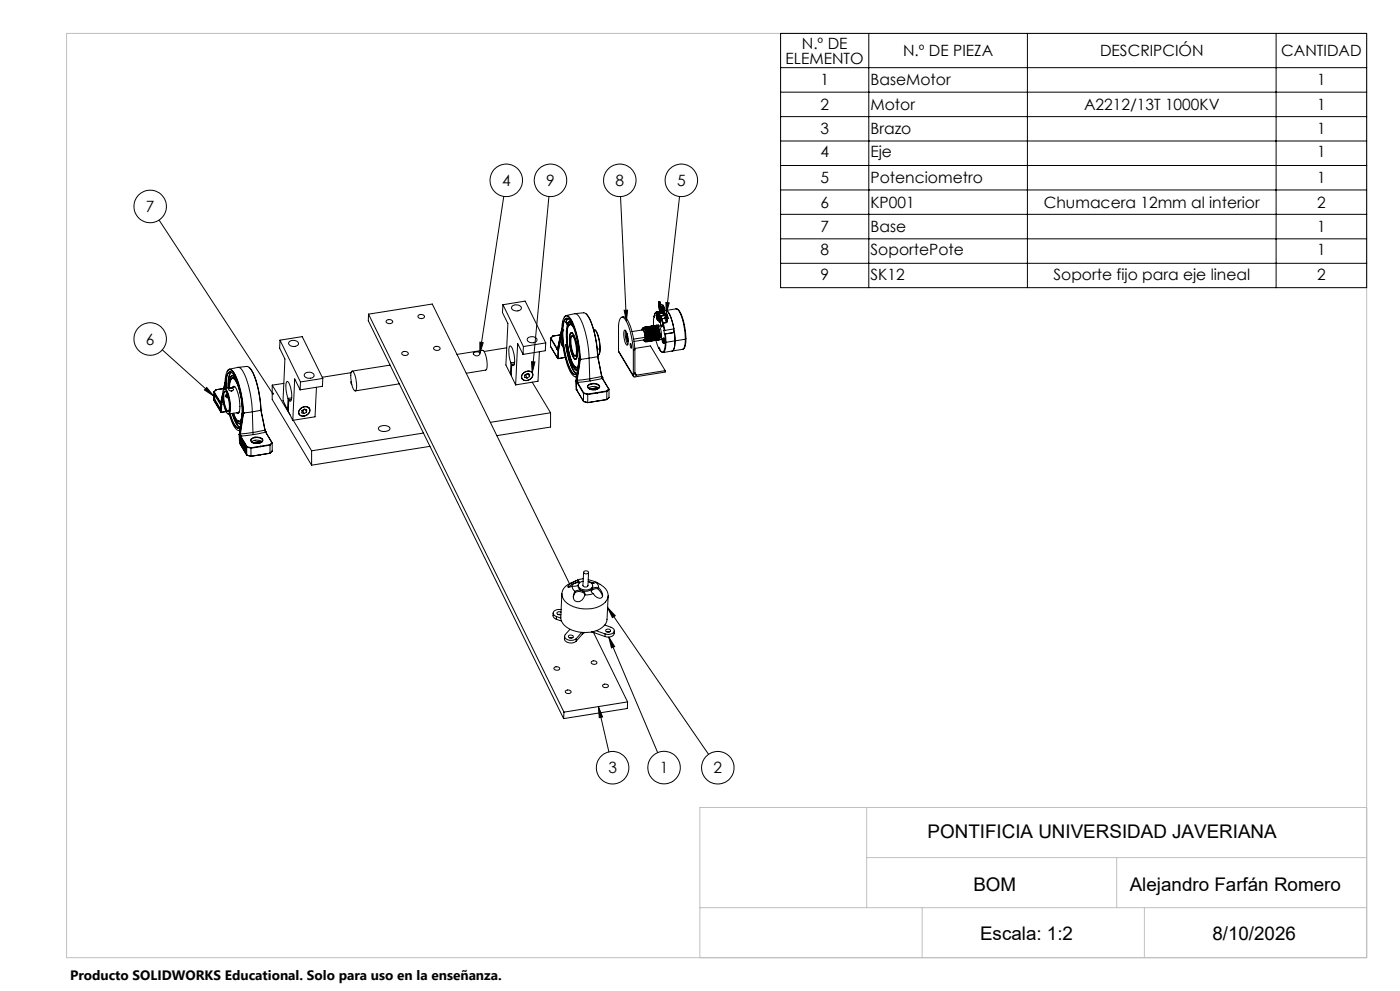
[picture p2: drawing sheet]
<svg xmlns="http://www.w3.org/2000/svg" width="420mm" height="297mm" viewBox="0 0 420 297" stroke-linecap="round" stroke-linejoin="round" font-family="sans-serif">
<path d="M20 10h390v277h-390zM260 257h150M260 242v30M335 257v15M410 242h-200v45M210 272h200M276.6 272v15M343.3 272v15" fill="none" stroke="#c0c0c0" stroke-width=".3"/>
<g fill="none" stroke="#000" stroke-width=".3">
<path d="M234.2 10h175.8v76.2h-175.8zM260.6 10v76.2M308.2 10v76.2M382.8 10v76.2M234.2 20.3h175.8M234.2 27.6h175.8M234.2 35h175.8M151.1 58.9l-7.1 47M164.7 58.9l-5 52.8M186.2 58.9l1.7 37.4M203.9 58.9l-4 35.1M234.2 42.3h175.8"/>
<path d="M234.2 49.6h175.8M234.2 56.9h175.8M47.7 66l34.1 52M234.2 64.2h175.8M234.2 71.6h175.8M234.2 78.9h175.8M110.6 94.2l-.1 1.9 58.6 119.3M110.6 94.2l58.6 119.2M110.6 94.2l19.1-3.1 41.2 83.8M115.9 96.1l1-.3 .9 .4a1.02 1.02 0 0 1-1 .8 1.02 1.02 0 0 1-1-.7zM125.5 94.5a.97 .97 0 0 1 1.1-.3 .97 .97 0 0 1 .6 1l-.9 .3a.81 .81 0 0 1-.9-.7zM150.9 91.3l6.1 12.6"/>
<path d="M150.9 91.3l6.7-1.1 6.1 12.6M150.9 91.3l-.2 2.4 1.7 3.3-.6 12.4 1.3 2.7M153.7 91.8a1.9 1.9 0 0 1 2.7 .4 1.63 1.63 0 0 1-1.4 1 1.63 1.63 0 0 1-1.5-.8zM168.5 98.5l-1.2 5.9M168.5 98.5v.1M168.5 98.6a5.2 5.2 0 0 1 1.2-3.9 1.71 1.71 0 0 1 1.7 1.4 29 29 0 0 1 2.6 11.6M168.5 98.6h.1M168.5 98.6l-1.2 5.8M168.5 98.6l.2 .3M168.7 98.9l.2-1.8a1.63 1.63 0 0 1 1.3-1.7 9.3 9.3 0 0 1 2.8 5.8l.8 6.1M168.7 98.9h.1M168.7 98.9l.1 .1"/>
<path d="M168.7 99h.1M168.7 99l-1.3 6M168.7 98.9v.1M168.8 99h.1M168.8 99a27 27 0 0 0 2.7 12.4 1.13 1.13 0 0 0 1.4 .7l.2-.2-.2 .2a.87 .87 0 0 1-1.3-.4 22.7 22.7 0 0 1-2.9-11.1M168.8 99l-.1 1.6M168.8 99l-.2 1.5M168.8 99l-1.3 6.1M169.3 95l.4-.4a1.71 1.71 0 0 1 1.8 1.4 28.9 28.9 0 0 1 2.6 11.7M169.7 96.6l.1 .1M169.8 96.7h.1M169.8 96.7l.3 .5"/>
<path d="M170.1 97.2l.2 .1M170.3 95.4l-.6 1.2M170.5 96.9l.7-.5h-.6l-.5 .8M170.5 95.5l-.7 1.2M170.6 95.6l-.3-.2a1.04 1.04 0 0 0-1.1 1.1l-.4 2.5M171.2 99.7l.2-.1a6.1 6.1 0 0 1 1.7 4.5v2.9l-.5 .8a6.7 6.7 0 0 1-1.7-5.4v-2zM171.4 96.7l-.3-.1a1.02 1.02 0 0 0-1 1.1 21 21 0 0 0 2.3 12.7l.3 .3 .6 .1M171.5 97.3l-.4-.1-.5 .4M171.7 99.8l-.5 .2M171.9 97.6l-.7-.6h-.3a3.8 3.8 0 0 0-.9 3.4 18.7 18.7 0 0 0 2.5 9.7l.3 .2 .6-.1M172.1 98.2l-.5-.7-.6-.2a3.4 3.4 0 0 0-.9 3.2 17.4 17.4 0 0 0 2.4 9.4l.6 .2 .3-.2M172.4 94l2.7-.2a1.86 1.86 0 0 1 1.5 1.4 28.3 28.3 0 0 1 2.7 11.7"/>
<path d="M172.4 94a1.39 1.39 0 0 1 1.3 .9 27.5 27.5 0 0 1 3 12.4M172.4 94l-2.6 .6M175.8 94a13.6 13.6 0 0 1 2.9 7.5l.7 5.3M178.1 98.8h.1a5.4 5.4 0 0 1 1.7 4.1v2.8l-.3 .7-.4 .1M178.5 98.9a8.9 8.9 0 0 1 1.2 7.4M186.6 95h.5a2.37 2.37 0 0 1 1.7 2l1 3 .7 4.8M187.3 93h1l-.4 3.3zM187.4 99l.1-.1a5.6 5.6 0 0 1 .7 4.5 3.6 3.6 0 0 1-1.1-3.4zM187.7 99.1a6.2 6.2 0 0 0 .6 4.1M189.6 99.4l3.2-.5 .6 1.2 .1 1M192.5 98.9l.2-.4 .5 .6 .4 2.2M192.7 98.6l.3-.4 .3 .2 .5 1.2 .2 1.5"/>
<path d="M193.1 98.2l.2-.1a4.4 4.4 0 0 1 1 3.2M193.1 98.3a3.3 3.3 0 0 1 1.1 2.9M193.2 98.1h.1a3.8 3.8 0 0 1 1.1 3.2M193.3 98.4l.6 1.4 .2 1.5M193.4 98.2l.3-.2a4.6 4.6 0 0 1 1 3.3M193.5 98.3a3.1 3.1 0 0 1 1 2.9M193.6 99.7l.3 1.6M193.6 99.7l.1 .8M193.6 98a3.8 3.8 0 0 1 1.2 3.3M193.6 98.4l.6 1.3 .3 1.5M193.6 98.3v.1M193.8 98.1l.3-.1 .5 .8 .5 2.4"/>
<path d="M193.9 98.2a3.3 3.3 0 0 1 1 2.9M194 98.2l.6 1.5 .2 1.4M194 98a3.4 3.4 0 0 1 1.1 3.2M194 97.9v.1M194.1 98.1l.3-.2 .5 .8 .5 2.5M194.2 98.2a3.4 3.4 0 0 1 1.1 2.9M194.3 97.9h.1M194.3 98.2l.6 1.4 .3 1.5M194.3 97.9a3.6 3.6 0 0 1 1.2 3.3M194.5 98l.3-.1a4.2 4.2 0 0 1 1 3.2M194.6 98.1a3.3 3.3 0 0 1 1 2.9M194.7 97.8h.1"/>
<path d="M194.7 98.1l.6 1.5 .2 1.4M194.7 97.9a3.6 3.6 0 0 1 1.1 3.2M194.8 98l.3-.2a4.4 4.4 0 0 1 1 3.3M194.9 98a3.3 3.3 0 0 1 1.1 3M195 97.8h.1a3.7 3.7 0 0 1 1.1 3.2M195.1 98.1l.6 1.4 .2 1.5M195.2 97.9l.3-.1a4.2 4.2 0 0 1 1 3.2M195.3 98a3.1 3.1 0 0 1 1 2.9M195.4 97.7v.1a3.8 3.8 0 0 1 1.2 3.2M195.4 98l.6 1.4 .3 1.5M195.6 97.9l.2-.2a4.4 4.4 0 0 1 1 3.2M195.7 97.9a3.3 3.3 0 0 1 1 3"/>
<path d="M195.8 98l.6 1.4 .2 1.5M195.8 97.7l.4 .2 .2 .6 .5 2.4M195.8 97.6l-.1 .1M195.9 97.8l.3-.2 .5 .9 .5 2.4M196 97.9a3.1 3.1 0 0 1 1 2.9M196.1 97.6h.1M196.1 97.9l.6 1.4 .3 1.5M196.1 97.6a3.8 3.8 0 0 1 1.2 3.3M196.2 94.8l-.1 2.8M196.3 97.8l.3-.2 .5 .8 .5 2.4M196.4 94.2l.1 .3M196.4 97.8a3.6 3.6 0 0 1 1 2.9"/>
<path d="M196.5 97.5v.1a3.6 3.6 0 0 1 1.1 3.2M196.5 94.6l-.3 .2M196.5 94.5l-.2 .6-.1-.3M196.5 97.8l.6 1.4 .2 1.5M196.6 97.7l.3-.2 .5 .9 .5 2.4M196.7 97.8l.4 .2 .5 1.2 .2 1.5M196.8 93.6l-.4 .6M196.8 97.8l.6 1.4 .3 1.5M196.8 93.7l.5 .1M196.8 93.7l.5 2.4 .2-.7-.2-1.6M196.8 97.5a3.4 3.4 0 0 1 1.2 3.2M196.8 93.7l-.4 .5"/>
<path d="M196.8 97.5h.1M197 97.7a1.42 1.42 0 0 1 .8 1.5l.2 2M197.3 93.8l.3 .3M197.3 93.6v.2M197.4 93.6l-.4-.1-.2 .2M197.4 93.6l.3 .3M197.4 93.6l-.1 .2M197.6 94.1l.4 .8M197.6 94.1v1.6l.3 1 .1-1.8M197.6 91.1h.1M197.6 91.1l.3 2.2M197.7 90.4l-.1 .7"/>
<path d="M197.7 90.4l.3 .8M197.7 91.2l.1-.2 .1 .4M197.7 91.2v.1M197.7 90.4h.1M197.7 90.4l.2 .1 .2 .7M197.7 91.2h.1M197.7 91.3h.1M197.7 94l-.1 .1M197.7 91.3v.2M197.7 93.9l.5 .8M197.7 93.9l-.1 .2M197.7 91.5l.2 .4"/>
<path d="M197.7 91.5h.1M197.7 91.3l.1 .2M197.8 91l-.1 .2M197.8 91.5l.1 .4M197.8 90.4l.4 .8M197.8 91v.3M197.8 91.3h.1M197.8 91.3l.1 .2M197.9 91.5v.3M197.9 91.5h.1M197.9 91.5h-.1M197.9 91.4h.1"/>
<path d="M197.9 91.9h.1M197.9 91.4v.1M197.9 91.5v.4M198 91.2h.1M198 91.2l.3 2.2M198 94.9l.4 .7M198.1 91.2h.1M198.1 91.2l.3 2.2-1 .2M198.2 94.8l-.2 .1M198.2 94.7l.3 .8M198.2 94.7l-.2 .2M198.3 93.4l-1.3 .1"/>
<path d="M198.3 93.4l-.9 .2M198.4 95.6l.4 1.3M198.4 95.6l-.2 1.4 .3 1 .3-1.1M198.4 95.6h.1M198.5 95.5l.5 1.3M198.5 95.5l-.1 .1M198.6 93.8l.5 .8M198.6 91.9l.2-.4 .3 1.1M198.6 91.9h.1M198.6 91.9v1.9M198.6 93.2l-.2 .1M198.6 93.8l-.9 .1"/>
<path d="M198.8 92.4l.1 .6M198.8 92.4l.1 .5M198.8 92.2h.1M198.8 92.4h.1M198.8 92.2v.2M198.8 92v.2M198.8 92.4l.2 .5M198.8 96.9l.5 2.1M198.8 92l.2 .6M198.9 96.9h-.1M198.9 92.1v.1M198.9 92.2h.1"/>
<path d="M198.9 92.4l.1 .4M198.9 92.4h.1M198.9 92.2v.2M198.9 91.5l.3 1.1M199 92.6h.1M199 96.8l.5 2.2M199 96.8l-.2 .1M199 92.7l-.1 .2M199 92.7h.1M199 92.6v.1M199.1 92.6h.1M199.1 94.6l-.9 .1"/>
<path d="M199.1 92.6v2M199.1 92.6l-.2-1.2 .3 1.2M199.2 92.6h.1M199.2 92.6v2M199.2 92.6v2l-1 .1M199.3 99h.2M199.3 99v1.1M199.5 95.4l.4 1.3M199.5 95.4l-1 .1M199.7 93.1h.2a8.8 8.8 0 0 1 2.3 5.5l-2.7 .4M199.7 93.1h.1a3.9 3.9 0 0 1 1.8 3l.6 3 .3 3.1M199.7 93.1h-.5"/>
<path d="M199.7 94.2l.1-.2 .2 .2 .2 1M199.7 94.2h.1M199.7 94.2l-.2 1.2M199.8 94.8l.2 .6M199.8 90.7l1 .1-.9 3.2zM199.8 94.7v.1M199.8 94.8l.2 .5M199.8 94.8h.1M199.8 94.7h.1M199.8 94l.4 1.2M199.8 94l.4 .3M199.8 94.6l.2 .6"/>
<path d="M199.8 94.6h.1M199.8 94.6l.2 .1M199.8 94.6v.1M199.9 96.7l-.9 .1M199.9 94.5l-.1 .1M199.9 94.7l.1 .4M199.9 94.7h.1M200 95.1v.1M200 95.3v.1M200 95.3h.1M200 95.2h.1M200 95.2v.1"/>
<path d="M200 96.7l-1 .1M200.2 95.2h.1M200.2 94.3l.1 1.1M200.2 95.2v.2M200.2 94.3h.1M200.2 95.4h.1M200.2 95.4l-.3 1.3M200.3 95.4h.1M200.3 95.4l-.3 1.3M202 98.6l.2 1.1M202.2 99.7l-2.9 .4M202.2 99.7h.1"/>
<path d="M202.3 99.7l.2 2.5M202.3 99.7l-2.7 .4M202.8 92.6l.9 .4M202.8 92.6h.1a4 4 0 0 1 1.8 3l.7 3 .2 3.1M202.8 92.6l-3.1 .5M203.7 93.1a15.4 15.4 0 0 1 2.1 8.4M48.7 104.8l15.4 13.9M62 116.1l2.1 2.6-2.8-1.8zM64.1 119.9h.1M64.1 119.9l2.2 3.6M64.1 117.5l1.9 3.2M64.1 117.5v2.4"/>
<path d="M64.2 117.4l-.1 .1M64.2 117.4l1.9 3.2M64.3 118.2l1.8 3.1v1.5l-1.8-3.1zM64.4 119.7l1.7 2.9M64.4 118.4v1.3M64.4 119.7h-.1M64.9 116.8l-.7 .6M66.8 118l-.5 2.5M66.8 119.1l-.4 2M66.9 119.6l-.4 1.6M67.1 116.7l.4-.3a9 9 0 0 1 1.6 6.7l-.3 .8-.1 .2-.5-.2M67.1 116.4l-2.3 .4"/>
<path d="M67.2 116.6h.2a6.3 6.3 0 0 1 1.5 4.4v2l-.4 1a2.76 2.76 0 0 1-1.3-2.5 7.4 7.4 0 0 1 0-4.9zM67.2 117.4l.2-.2a4.9 4.9 0 0 1 1.4 3.9l-.1 1.8-.3 .5a4.9 4.9 0 0 1-1.4-4zM67.5 114.6l-.4 2.2zM67.5 114.6v-.6a3.8 3.8 0 0 1 1.3-3.2 2.57 2.57 0 0 1 1.8 1.7 32.1 32.1 0 0 1 2.4 11.3M67.5 114.6h.1M67.5 114.6l.2 .4M67.7 115l.2-1.8a1.63 1.63 0 0 1 1.2-1.8 9.3 9.3 0 0 1 2.8 5.9l.5 2.5 .3 3.6M67.7 115h.1M67.7 117.3h-.2a6.6 6.6 0 0 0 .7 5.7l.4 .2M67.7 115l.1 .1M67.7 115l-.3 1.4M67.7 118.7l.6 .1"/>
<path d="M67.8 115.1h.1M67.8 115.1l-.3 1.3M67.8 115.1v1.2M67.8 115.1l-.1 1.2M67.8 115.1l-.2 1.3M67.8 118.2l.1 .6M67.9 118.2l.1 .6M68.1 118.1a.59 .59 0 0 0-.4 .7 .59 .59 0 0 0 .8 .4M68.2 111.3l.7-.7a2.54 2.54 0 0 1 1.7 1.8 30.9 30.9 0 0 1 2.5 11.4M68.6 116.6a1.02 1.02 0 0 1 1.5 .2 .8 .8 0 0 1-.8 .4 .8 .8 0 0 1-.7-.6zM68.8 116.2l.1-1.2a1.34 1.34 0 0 1 1.1-1.6 9.2 9.2 0 0 1 2.3 5.9M69.3 111.5a7 7 0 0 0-.9 4.7"/>
<path d="M69.3 117.2h.3M69.4 111.6l-.4 .5-.3 1.2-.2 2.9M69.5 111.7l-.2-.2a1.09 1.09 0 0 0-1.1 1.1l-.4 2.4M69.7 112.5l.6 .1M69.8 116.1l.3-.4a6.7 6.7 0 0 1 1.8 5.4v1.5a1.19 1.19 0 0 1-.5 1.3l-.4-.2M70.2 113.4l-.4-.1-.4 .4M70.3 116l-2.9 .4M70.4 112.9a.69 .69 0 0 0-.6-.4 .69 .69 0 0 0-.6 .5M70.4 115.9l-.4 .1M70.8 113.7v-.1a1.22 1.22 0 0 0-1.3-.9l-.6 1.1-.3 2.4M71.4 110.1a1.39 1.39 0 0 1 1.3 .9 27.5 27.5 0 0 1 3 12.4M71.4 110.1l-2.6 .6"/>
<path d="M71.6 116l-.7-1.7a1.17 1.17 0 0 0-1.5-1l-.5 1.5-.1 1.4M72.4 119.8a11.3 11.3 0 0 1-.4 6.3l-.2 .1a2.92 2.92 0 0 1-1.7-2.3M74.1 109.9a3.5 3.5 0 0 1 2.2 2.8l1.2 4.1 .7 6.1M74.1 109.8l-2.7 .3M74.7 110.1h.1a15 15 0 0 1 3 8.2l.5 4.6M81.7 115.4v4.3l11.8 19.7M81.7 115.4l5.3 8.9M84 101.9l6.1 12.6M84 101.9l6.7-1 6.1 12.5M84 101.9l-.1 2.4 1.6 3.3-.6 12.4 1.4 2.8M85.2 114.9l-3.5 .5M86.4 119.4a7.2 7.2 0 0 1-.3-5.1 2.76 2.76 0 0 1 1.2 2.5l.2 2.7-.3 .7h-.3l-.3-.3"/>
<path d="M86.4 119.4l-.1 3.4M86.6 119.9l-.1 3.3 1.3 2.8M86.8 102.4a1.64 1.64 0 0 1 2.7 .8 1.66 1.66 0 0 1-1.6 .6 1.66 1.66 0 0 1-1.3-1.1zM87.5 119.7l-.9 .2M87.5 119.2l-1.1 .2M90 116.8l-1.6-3.2-.6 12.4M90.1 114.5l-.1 2.3M91.5 111.9a1.62 1.62 0 0 1 2.7 .8 1.83 1.83 0 0 1-2.9-.2zM94.9 116.1l-.4 8.8-6.7 1.1M96.8 113.4l-6.7 1.1M96.8 113.4l-.1 2.4-6.7 1M105.3 114.3l-.1 .3 .3 .5"/>
<path d="M105.3 111.7l-8.6 1.4M105.5 111.3l.2-.1a6.8 6.8 0 0 1 1.1 5.8l-.2 .2a4.8 4.8 0 0 1-1.4-4.1l.1-1.2zM117 109.4l-11.4 1.8M119.8 115l-13.2 2.2M120.6 105.6l1-.3a.82 .82 0 0 1 .9 .7 1.13 1.13 0 0 1-1 .5 1.13 1.13 0 0 1-1-.7zM130.2 104.1l1-.3a.7 .7 0 0 1 .7 .9l-.9 .3a.69 .69 0 0 1-.8-.9zM137.1 106.2l7.7-1.2a6.3 6.3 0 0 1 1 5.9l-5.9 1M142 105.8a1.4 1.4 0 0 1 2 .1 .98 .98 0 0 1-1.1 .8 .98 .98 0 0 1-.9-.9zM144 102.5l1 .2-1 3.2zM152 104.2l-6.8 1.1M153.3 108.8a7.4 7.4 0 0 1-.3-5.1 4.7 4.7 0 0 1 1.4 3.9l-.3 1.9h-.4l-.2-.3M153.3 108.8l-.2 3.3"/>
<path d="M153.4 112.1h-.3M153.5 109.2l-.1 3.4 1.3 2.8M154.3 109.1l-.8 .1M154.4 108.6l-1.1 .2M156.5 113.1l.1 .3M156.9 106.2l-1.6-3.3-.6 12.5M157 111.9a1.64 1.64 0 0 1 2.8 .4 1.84 1.84 0 0 1-1.3 1.6 1.84 1.84 0 0 1-2-.7l.1-.9zM157 103.9l-.1 2.3M157.2 111.7a1.57 1.57 0 0 1 2.7 .7 1.94 1.94 0 0 1-1.4 1.5 1.94 1.94 0 0 1-2-.6 1.51 1.51 0 0 1 .7-1.6zM157.5 112.4h.2M157.7 112.4l.4 .9M158.4 101.3l.3-.2a1.84 1.84 0 0 1 2.4 .6 1.61 1.61 0 0 1-1.4 1.1 1.61 1.61 0 0 1-1.5-.9z"/>
<path d="M158.4 112l-.7 .4M158.5 112l.4 .9M158.9 112.9v-.7l-.7-.2-.8 .4v.7l.7 .2M158.9 112.9l-.8 .4M159.5 108.4l1 .1-.8 3.2zM159.6 111.6l.1 .3M159.7 114.5l5.5 9.2M161.8 105.4l-.4 8.9-6.7 1.1M163.7 102.8l-6.7 1.1M163.7 102.8l-.1 2.3-6.7 1.1M165.2 103.8v.1M165.2 103.8l2.1 3.7"/>
<path d="M165.2 101.4v2.4M165.2 101.4l1.9 3.2M165.3 101.3l-.1 .1M165.3 101.3l1.9 3.2M165.9 100.7l-.7 .6M165.9 100.7l-.6 .6M167.1 104.6l.1 .1M167.2 104.7h.1M167.2 104.5l.1 .1M167.2 104.5l-.1 .1M167.2 104.7l.2 .3M167.2 104.7l.2 .4"/>
<path d="M167.3 104.6l-.1 .1M167.3 104.5h-.1M167.3 104.4v.2M167.3 107.5h.1M167.3 104.4l-.1 .3M167.3 107.4l.2 .1M167.3 104.4h.1M167.3 107.4v.1M167.4 105l.1 .1M167.4 105.1h.1M167.4 105v.1M167.4 105.1l-.1 2.3"/>
<path d="M167.5 107.5h-.1M167.5 107.5l2-.4-2.1 .4M167.5 105.1v2.4M168.2 100.4l-2.3 .3M168.5 103.3l.2 .3M168.5 103.3h.2M168.6 100.5l.1 .1M168.6 100.5l-.1 2.8M168.7 103.3l.2 .6M168.7 103.3v.3M168.7 103.6l.1-.2 .1 .5M168.7 103.6h.1"/>
<path d="M168.7 100.6v2.7M168.9 103.9a20 20 0 0 0 2.9 8.6l.7 .4 .5-.1M169.7 103.5a15 15 0 0 0 3.1 8.5l.2 .1M169.7 103.5h.1M169.8 103.5a19.3 19.3 0 0 0 2.6 7.9l.7 .6M169.8 103.5l.3 .5M169.9 103.2l-.2 .3M169.9 103.2v.1M169.9 103.3l-.1 .2M169.9 103.3l.3 .5M170.1 103.2h-.2M170.1 103.3h-.2"/>
<path d="M170.1 104a12.6 12.6 0 0 0 2.8 7.1h.3M170.2 103.9l-.1 .1M171.2 100l.4-.1a10 10 0 0 1 1.3 7.3l-.4 .3a8.8 8.8 0 0 1-1.5-6.7zM171.5 100.6a4.7 4.7 0 0 1 1.4 4v1.2l-.4 1a4.9 4.9 0 0 1-1.4-4l.1-1.7zM171.8 100.7h-.2a7 7 0 0 0 .8 5.9h.4M172.4 107.4l.3 .2 .3-.1M172.6 110l.8 .1M172.6 110.7l.7 .3M172.8 114.1h.1M172.8 114.1l.1 2.6M172.8 114.1l.3 .4M172.9 116.7h.1"/>
<path d="M172.9 116.7l2.2 3.6M173 112.9l-.2 .1h.2M173 113.9l.1 .6M173 113.9l.1 .1M173.1 114.5v.2M173.1 114.5h.1M173.1 114.4l.1 .2M173.1 114v.4M173.1 114.4v.1M173.1 114.7l1.9 3.2M173.2 114.6l-.1 .1M173.2 114.6l2 3.2"/>
<path d="M173.8 107.3h.1M173.8 107.3l-1 6.8M173.8 107.3l.2 .4M174 107.7h.1M174 107.7l-1 6.2M174.1 107.7h.1M174.1 107.7l-1 6.3M175 117.9l1.3 .3M175 117.9v2.4M175.2 117.8l-.2 .1M175.2 117.8l1.1 .3M176.3 118.1v.1"/>
<path d="M176.3 118.2v2.4M176.5 116.3l1.3-.5 1.2 .1 .7 .4M176.7 107.3l-2.6 .4M176.7 107.3l.2 6.2M176.9 113.5l-3.8 .5M176.9 113.5l.2 .7M177 116.6l2.5-.4zM177 116.6h-.2M177.1 114.2l-3.9 .4M177.5 114.9a1.1 1.1 0 0 0-1.2 1.2 2.18 2.18 0 0 0 2.3 .7M177.5 114.9l1.7 .2 .7 .7a1.31 1.31 0 0 1-1.3 1M177.5 114.9l.1 .2"/>
<path d="M177.6 115.1a1.17 1.17 0 0 0-1.3 1 2.02 2.02 0 0 0 2.3 .7M177.6 115.1a1.59 1.59 0 0 1 2.2 1l-.7 .6-.5 .1M178.6 116.8h.1M179.1 117.6l.1 .2M179.1 104.2l.3 .4-.2 .4M179.1 117.6l-2.8 .5M179.3 106.9l-2.6 .4M179.3 106.9h.1M179.3 106.9l1.2 5.9M179.4 106.8l-.1 .1M179.4 106.8l1.2 5.9M180.5 112.8l-3.6 .7"/>
<path d="M180.5 112.8l.1 .4M180.6 112.7l-.1 .1M180.6 112.7l.1 .5M180.6 113.2l.1 .2M180.6 113.2h.1M180.7 113.2h.1M180.7 113.4l-3.6 .8M180.7 113.3l.1 .2M180.7 113.4h.1M180.7 113.4l1.9 3.2M180.8 113.4l1.9 3.3M182 117.2v.1"/>
<path d="M182 117.2l-2.9 .4M182 119.8l-2.8 .4M182 119.7v.1M182 119.7l-5.7 1M182 117.3l-5.7 .9M182 117.3v2.4M182.6 116.6l.1 .1M182.6 116.6l-.6 .6M182.7 119.1l-.7 .7M182.7 119.1h.1M182.7 116.7l-.7 .6M182.7 119.1l-.7 .6"/>
<path d="M182.7 116.7v2.4M185.6 105.2l4.4 7.7M185.6 105.2l4.4 7.4M188 100.8l.5 1.4M188 100.8l.4 .8M188 100v.3l.3 .7M188.1 100.6l-.1 .2M188.3 102.2l.2 .1M189.1 102.9l.4 .8-.2 .7-.2-.9zM190 104.9a18.8 18.8 0 0 0-2.7-9.5l-.7-.4a2.31 2.31 0 0 0-1 2.5v7.7M190 104.9v7.7M190.5 104.8v7.3l.1 .3h.4"/>
<path d="M190.5 104.8l-.5 .1M190.5 104.4l4.6-.7 4.5 7.4M190.5 111.7l.5 .7M193.2 102.2l.2 .1M193.5 101.1l-.2 .7-3.1 .5M193.5 102.3h.1M193.5 101.1l-3.4 .5M193.5 102.3l.3 .2 .1-.2M193.6 101.3l-.1 .8-.3 .1-.2-.3M193.6 101.3h.2M193.7 100.5l.1 .8M193.7 100.5h.1"/>
<path d="M193.8 101.3l-.2 1h-.2M193.8 101.3h.1M193.8 101.3l-.1 .9-.2 .1M193.9 101.3v1M193.9 101.3l.1 .1M194 101.1v.3M194 101.4l-.2 1M194 101.4h.1M194 101.4l-.1 .9M194.1 101.3l-.1 .7M194.1 102.4h.1M194.2 101.2l-.2 1"/>
<path d="M194.2 101.2l-.1 .1M194.3 101.3l-.1 1.1h-.2v-.3M194.3 101.3h.1M194.4 101.3l-.3 1.1M194.5 101.2l-.2 1M194.5 102.4h.1M194.5 101.2h.1M194.7 101.3l-.1 1-.3-.1M194.7 101.3h.1M194.8 101.9l-.1 .2M194.8 101.3l-.3 1M194.8 101.1l-.1 .8"/>
<path d="M194.8 101.1h.1M194.9 101.1l-.2 1M194.9 102.3h-.1M195.1 101.2l-.2 1h-.3M195.1 101.2h.1M195.1 101.9v.2M195.1 101.2l-.2 1.1M195.2 101.1l-.1 .7M195.2 102.3h.1M195.3 101.1l-.3 .9M195.3 101.1h-.1M195.4 101.2l-.1 1-.3-.1"/>
<path d="M195.4 101.2h.1M195.5 101.2l-.3 1M195.5 101l-.1 .8M195.5 102.2h.1M195.5 101h.1M195.6 101l-.2 1M195.8 101.1l-.1 1-.3 .1 .1-.4M195.8 101.1h.1M195.8 101.1l-.2 1.1M195.9 102.1v.1M196 101l-.2 .9 .1-.9M196 101h-.1"/>
<path d="M196.1 101.1l-.1 1-.3-.1M196.2 101v.7l-.3 .4M196.2 101l-.1 .1M196.3 100.9l-.2 1M196.3 102.1h.1M196.3 100.9h.1M196.3 100.9l-.2 .9M196.5 101l-.1 1-.3-.1M196.5 101h.1M196.5 101.7v.2M196.6 101l-.3 1.1M196.6 100.9l-.1 .7"/>
<path d="M196.6 100.9h.1M196.7 100.9l-.2 .9M196.7 101.9l1 2.6M196.8 100.9l-.1 1h-.3M196.8 100.9h.1M196.9 101.6l-.1 .2M196.9 100.9l-.3 1.1M197 100.8l-.1 .8M197 102h.1M197 100.8l-.2 .9M197 100.8h.1M197.2 100.9l-.1 1-.3-.1"/>
<path d="M197.2 100.9h.1M197.3 100.9l-.3 1M197.3 100.7l-.1 1M197.3 100.7h.1M197.3 101.9h.1M197.4 100.7l-.2 1M197.5 101.7l.2 .2-.2-.1M197.6 100.8l-.2 1h-.3M197.6 100.8h.1M197.6 100.8l-.2 1.1M197.7 104.5h.2M197.7 100.7l-.1 1"/>
<path d="M197.7 100.7h.1M197.8 100.7l-.3 1M198 100.7v.5M198 100.7l-.1 .1M198.5 100.7l-.2 1-.6 .1 .2-1M198.5 100.7a4.2 4.2 0 0 0-1-3.3l-.5 .1a4 4 0 0 1 1 3.2M198.5 100.7h-.5M198.7 101.5l.1 .1a.77 .77 0 0 1 0 1.1zM199 102.4l.1 .1M199.1 102.5l-.1 .3h.4M199.1 101.4l.3 .2 .1 .8M199.3 100.1h.1"/>
<path d="M199.4 100.1l.2 2.4M199.5 102.4l-.3-.9-.4-.1 .3 1.1M199.5 102.4h.1M199.5 102.4l-.1 .4M199.5 102.4l-.4 .1M199.6 111.1v.4l-9.1 1.5-.4-.1-.1-.3M199.6 111.1l-8.6 1.3M199.6 102.5l-.3 2.3-.4 .7a.78 .78 0 0 1-.9-.8l-.3-.6v.4M199.6 100.1h-.2M199.6 100.1l.2 2.5M199.6 102.5l.2 .1M199.8 102.6l-.1 1.7-.4 1.1-.5 .2-.7-.5"/>
<path d="M201.6 105.2l-2.7 .5M202.5 102.2l-.1 1.7a1.32 1.32 0 0 1-.8 1.3M202.5 102.2l-.1 1.6a1.44 1.44 0 0 1-.8 1.4M202.5 102.2l-2.7 .4M204.8 104.7l-3.2 .5M205.6 101.7l.2-.2-.2 1.8a1.34 1.34 0 0 1-.8 1.4M205.6 101.7l-.1 1.6a1.44 1.44 0 0 1-.7 1.4M205.6 101.7l-3.1 .5M66 120.7l.1 .1M66.1 120.8h.1M66.1 120.6h.1M66.1 120.6l-.1 .1"/>
<path d="M66.1 120.8l.3 .3M66.2 120.6l-.1 .2M66.3 120.5l-.2 .1M66.3 120.5l-.1 .1M66.3 123.5l.1 .1M66.3 120.5l-.2 .3M66.3 123.5h.1M66.3 120.5h.1M66.4 121.1l.1 .1M66.4 121.1h.1M66.4 121.1l-.1 2.4M66.4 123.5v.1"/>
<path d="M66.5 121.2l-.1 2.3M67.8 123.4l-1.4 .2M67.8 123.3l-1.4 .2M68.8 124.1l1.6 4a1.2 1.2 0 0 0 1.6 .8M69 124a6.3 6.3 0 0 0 2.5 4.3l.6-.3M69.6 123.9a6.9 6.9 0 0 0 2.3 4.3M69.7 123.9a6.5 6.5 0 0 0 2.4 4.2l-.2 .1a.87 .87 0 0 1-1.3-.4l-.8-1.2-.9-2.6M69.8 123.9l1 2.1a1.02 1.02 0 0 0 1.5 .7M70 123.9l.6 1.4a1.19 1.19 0 0 0 1.5 1l.3-.5M71.2 123.6h.5M71.3 126.1l.3 .2 .6-.2M71.4 126.8l.8 .2"/>
<path d="M71.6 123.4l-.2 .2-2.8 .5M71.8 130.2h.1M71.8 130.2l.1 2.6M71.8 130.2l.2 .4M71.9 132.8h.1M71.9 132.8l2.1 3.6M72 129l-.3 .1h.3M72 130v.6M72 130l.1 .1M72 130.6l.1 .2M72 130.6h.1M72 131.1l1.9 3.1v1.5l-1.9-3.1z"/>
<path d="M72 132.6h.1M72.1 130.8l1.9 3.2M72.1 130.5l.1 .2M72.1 130.1v.4M72.1 130.5l-.1 .1M72.1 132.6l.1 .1M72.1 131.3v1.3M72.2 130.7l-.1 .1M72.2 130.7l1.9 3.2M72.2 131.7h.1M72.2 132.8h.1M72.2 132.3h.1"/>
<path d="M72.2 127l-.2 .1M72.2 131.7l.2 .1M72.2 131.5l.1 1.4M72.2 131.5l.1 .2M72.2 131.5l.2 .2M72.2 131.5h.1M72.3 132.3l.1 .2M72.3 132.3h.1M72.3 131.8v.3M72.3 132.3v.6M72.3 131.7l.1 .2M72.3 132.9l.4 .6"/>
<path d="M72.4 131.8l.1 .5M72.4 131.8h.1M72.4 131.7h-.1M72.4 131.7l.1 .1M72.4 132.3h.1M72.4 131.9v.2M72.4 132.4l-.1 .5M72.4 132.1v.2M72.4 131.7h.1M72.4 132.3l.1 .1M72.4 131.9l.1 .4M72.5 131.8l-.1 .1"/>
<path d="M72.5 131.8v.5M72.5 132.3h-.1M72.5 131.8h.1M72.5 132.3h.1M72.5 132.3l-.1 .2M72.5 131.9l.1 .4M72.6 132.3v.2M72.6 132.3h-.1M72.7 132.9l.1 .7M72.7 132.9h.1M72.7 123.4h.1M72.7 123.4v.1"/>
<path d="M72.7 123.4l-.9 6.8M72.7 132.3h.1M72.7 123.4l.3 .4M72.7 123.2v.3M72.8 132.4l.1 .9M72.8 132.4l-.2 .7 .2 .7 .1-.5M72.8 132.5l.1 .8M72.8 132.5l-.1 .4M72.8 132.9l.1 .7M72.8 132.5v.4M72.8 133.6h.1M72.8 132.4l.2 .9"/>
<path d="M72.8 132.4h.1M72.8 132.4l-.1 .4M72.8 133.8h.1M72.8 133.6v.1M72.8 132.7l.1 .5M72.8 133.8l.3 .4M72.9 133.6h-.1M72.9 133.3v.3M72.9 133.3h.1M73 123.8h.1M73 133.3l-.1 .5 .1-.5M73 132.6v.7"/>
<path d="M73 123.8l-1 6.2M73 133.3h.1M73.1 123.8h.1M73.1 123.8l-1 6.3M73.1 133.5l.1 1 .1-.5M73.1 133.6l.1 .7M73.1 133.6h.1M73.2 133.6l.1 .7M73.2 133.2l-.1 .4M73.2 133h.1M73.2 133.6h-.1M73.2 133.1l.1 .9"/>
<path d="M73.2 133.1h.1M73.2 133.1l-.1 .4M73.2 133.2l.1 .8M73.2 133.2v.4M73.2 133.1l.2 .9M73.2 134.3h.1M73.3 133.4v.5M73.3 134l-.1 .3M73.3 133.9v.1M73.3 134h.1M73.4 133.3v.7M73.4 134l-.2 .5"/>
<path d="M73.4 134h.1M73.4 134l-.1 .5 .3 .5M73.6 133.8h.1M73.6 133.8v.1M73.6 133.9h.1M73.6 135.1h.1M73.6 133.9v1.2M73.6 133.7v.1M73.7 135.1l.2 .4M73.7 133.8v1.3M73.7 133.8l-.1 .1M74 136.4l1.3 .4"/>
<path d="M74 134l1.3 .3M74 136.4l1.3 .3M74 134v2.4M74.1 133.9l-.1 .1M74.1 133.9l1.2 .3M75.3 134.2v.1M75.3 136.7v.1M75.3 134.3v2.4M75.5 132.4a2.8 2.8 0 0 1 3.1 0M75.7 123.4l-2.6 .4M75.7 123.4l.2 6.2M75.9 129.6l-3.8 .5"/>
<path d="M75.9 129.6l.1 .6M76 132.6v.1M76 132.6l-.2 .1M76 130.2l-3.8 .5M76.5 131l1.6 .2 .8 .7a1.31 1.31 0 0 1-1.3 1M76.5 131a1.1 1.1 0 0 0-1.2 1.2 2.18 2.18 0 0 0 2.3 .7M76.5 131v.2M76.5 131.2a1.09 1.09 0 0 0-1.2 .9 1.91 1.91 0 0 0 2.2 .8M76.5 131.2a1.55 1.55 0 0 1 2.2 1l-.6 .5-.6 .2M77.6 132.9h-.1M78.1 133.7v.2M78.1 136.3h.1"/>
<path d="M78.2 122.9l-2.5 .5M78.2 122.9h.1M78.2 122.9l1.3 6M78.3 122.9h-.1M78.3 122.9l1.2 5.9M78.4 132.3l-2.4 .3M78.5 132.3l-2.5 .4M79.5 128.9l-3.6 .7M79.5 128.9l.1 .4M79.5 128.8v.1M79.5 128.8l.2 .5M79.6 129.3l.1 .2"/>
<path d="M79.6 129.3h.1M79.7 129.3h.1M79.7 129.5l-3.7 .7M79.7 129.3l.1 .3M79.7 129.5l2 3.2M79.7 129.5l1.9 3.2M80.9 133.3l.1 .1M80.9 133.3l-5.6 .9M81 135.8v.1M81 135.8l-5.7 1M81 133.4l-5.7 .9M81 133.4v2.4"/>
<path d="M81.6 132.7l.1 .1M81.6 132.7l-.7 .6M81.7 135.2l-.7 .7M81.7 132.8v2.4M81.7 132.8l-.7 .6M81.7 135.2l-.7 .6M86.5 122.7l-.2 .1M88 126l5.5 9.1M89.6 123.8l.1 .3M89.9 122.7a1.65 1.65 0 0 1 1.7-.9 1.65 1.65 0 0 1 1.4 1.2 1.93 1.93 0 0 1-1.4 1.6 1.93 1.93 0 0 1-2-.6zM90.1 122.6a1.64 1.64 0 0 1 2.9 .3 1.86 1.86 0 0 1-1.4 1.6 1.86 1.86 0 0 1-2-.6v-.5zM90.6 123l.2 .1"/>
<path d="M90.8 123.1l.5 .9M91.5 122.7l-.7 .4M91.6 122.7l.4 .8M92 123.5v-.7l-.7-.2-.7 .4v.8l.7 .2M92 123.5l-.7 .5M92.7 122.2l.2 .3M93.5 135.1v4.3M113.7 128a2.28 2.28 0 0 1 3.3 .4 2.25 2.25 0 0 1-3.5 .1zM127 129.8l-33.5 5.3M129 133.8l-35.5 5.6M165.2 123.7v4.3l-16.1 2.6M165.2 123.7l-18.1 2.9"/>
<path d="M175 120.3l1.3 .4M175 120.3l1.3 .3M176.3 120.6v.1M179.2 120.2h.1M168.6 177.9l-.4 7.1a4.9 4.9 0 0 0 4.5 4.2 8.3 8.3 0 0 0 9.1-2.3l.3-1.3 .4-7M171.7 175.6l.1 .9 .6 .7M172.4 177.2a2.22 2.22 0 0 0 .2 2.9 2.09 2.09 0 0 0 2.9-1.8M172.4 177.2a1.84 1.84 0 0 1 3.1 1.1M173 174a3.6 3.6 0 0 0-2.6 2l1.3-.4M173.3 173.8l-2 .9a3.3 3.3 0 0 0-2.6 2.8 3.3 3.3 0 0 0 1.6 3.4 9.7 9.7 0 0 0 11.3-.5 3.2 3.2 0 0 0-1.3-5.1l-1.2-.7M173.3 173.8l.6 .9M173.6 174.6l-2 .5"/>
<path d="M173.8 174.7l-.4-.4-2.9 1.7M174.9 174.2a1.27 1.27 0 0 0-1.4 1.2 1.27 1.27 0 0 0 1.4 1.3 2.15 2.15 0 0 0 2.9-1.3 1.65 1.65 0 0 0-1.3-1.1M175 173.5l-1.7 .3M175.1 171.5l-.2 3.9a.86 .86 0 0 0 1.5 .1l.2-3.9M175.2 171.3a.74 .74 0 0 1 .8-.3 .74 .74 0 0 1 .5 .8 .74 .74 0 0 1-.8 .2 .74 .74 0 0 1-.5-.7zM175.5 178.3a2.05 2.05 0 0 0-3-.6l-.5 1.3M176.5 173.7l2.7 1-.4-.2M176.6 174.3l1.6 .5M177.3 174.6l.7 .2M177.4 177.2l.9-.7h1.1a3.6 3.6 0 0 1 1.3 2.2M177.8 175.6a1.96 1.96 0 0 1-2.9 1.5 1.49 1.49 0 0 1-1.4-1.7l-.7 .2h-1.1M178 177.9l-2.5 .4"/>
<path d="M178.8 174.5l.7 1 .1 .6M178.8 174.5l-1.3 .4M179.6 176.1a2.92 2.92 0 0 1 1.1 2.9 1.77 1.77 0 0 1-2.7-1.1M179.6 176.1a1.5 1.5 0 0 0-2.2 1.2l.6 .6M165.9 183.7v.8a1.23 1.23 0 0 0 1 1.1M166.9 185.6l1.5 .5M166.9 184.8l1.3 .4M166.9 184.8v.8M167.4 184.2h.8M168.3 183.5a.61 .61 0 0 0-.8-.2 .61 .61 0 0 0-.2 .8l1 .1M168.3 182.7h-.2a1.65 1.65 0 0 0-2.2 1.2l1 .9M169.4 190.7a1.48 1.48 0 0 0 1.5 2 2.33 2.33 0 0 0 2-.5"/>
<path d="M170.6 190.5a.75 .75 0 0 1 .8-.2 .75 .75 0 0 1 .5 .7 .75 .75 0 0 1-.8 .3 .75 .75 0 0 1-.5-.8zM170.9 191.2h.7M171 188.6l-1.4 1.6a1.22 1.22 0 0 0 .1 1.3 1.22 1.22 0 0 0 1.2 .4 2.33 2.33 0 0 0 2-.5M172.9 191.4v.8M174.5 189.5l-1.6 1.9M174.7 190.1l-1.8 2.1M174.7 189.5v.6M175.5 189.6l-.8 .5M177.4 198.3a.87 .87 0 0 1 1-.3 .87 .87 0 0 1 .6 .9 .86 .86 0 0 1-1 .2 .86 .86 0 0 1-.6-.8zM177.4 189.4l.7 .1M178 189.5l10.3 20.9M178.1 189.5l3.4 1.3"/>
<path d="M178.1 189.3v.2M178.9 189l2.6 1M181.4 187.3l1.9 .7a1.02 1.02 0 0 1 1 1.1 1.02 1.02 0 0 1-1.1 .9h-1.7M181.5 190v.8M181.8 188.8a.74 .74 0 0 1 .8-.3 .74 .74 0 0 1 .5 .7 .74 .74 0 0 1-.8 .3 .74 .74 0 0 1-.5-.7zM182 189.4h.8M182.3 182.1l2.3 2.4-.9 .6zM182.3 182.1l30.3 44M182.6 190.9l1.8 2.9-1 .4zM182.6 190.9l14.7 34.7M184.3 189.1a1.62 1.62 0 0 1-.6 1.6 1.62 1.62 0 0 1-1.6 .2l-.6-.1M166.3 200.1a.86 .86 0 0 1 .9-.3 .86 .86 0 0 1 .6 .8 .86 .86 0 0 1-1 .3 .86 .86 0 0 1-.5-.8z"/>
<path d="M169.2 213.4l-.1 2M169.7 207a.86 .86 0 0 1 1-.2 .86 .86 0 0 1 .5 .8 .86 .86 0 0 1-.9 .3 .86 .86 0 0 1-.6-.9zM179.5 211.8l1.3 3.1-1 .2zM179.5 211.8l3.2 13.6M180.9 205.3a.86 .86 0 0 1 .9-.3 .86 .86 0 0 1 .6 .8 .85 .85 0 0 1-1 .3 .85 .85 0 0 1-.5-.8zM188.3 210.4l-.1 1.9-19.1 3.1M188.3 210.4l-19.1 3"/>
<circle cx="151.9" cy="54" r="4.9"/>
<circle cx="165.2" cy="54" r="4.9"/>
<circle cx="185.9" cy="54" r="4.9"/>
<circle cx="204.4" cy="54" r="4.9"/>
<circle cx="45.1" cy="61.9" r="4.9"/>
<circle cx="45.1" cy="101.6" r="4.9"/>
<circle cx="183.8" cy="230.1" r="4.9"/>
<circle cx="199.2" cy="230" r="4.9"/>
<circle cx="215.3" cy="230.1" r="4.9"/>
</g>
<path d="M144 102.5l1 .2-1 3.2zM159.5 108.4l1 .1-.8 3.2zM187.3 93h1l-.4 3.3zM199.8 90.7l1 .1-.9 3.2zM182.3 182.1l2.3 2.4-.9 .6zM182.6 190.9l1.8 2.9-1 .4zM179.5 211.8l1.3 3.1-1 .2zM62 116.1l2.1 2.6-2.8-1.8zM81.6 117.8v.4l.5 .1-.3-.3 .3 .3 .1-.5z" fill="#000"/>
<g font-size="5.6">
<text x="278.3" y="251.1">PONTIFICIA UNIVERSIDAD JAVERIANA</text>
<text x="292" y="267">BOM</text>
<text x="338.9" y="267">Alejandro Farfán Romero</text>
<text x="294" y="281.8">Escala: 1:2</text>
<text x="363.7" y="281.8">8/10/2026</text>
</g>
<g font-size="4.7">
<text x="240.6" y="14.6">N.º DE</text>
<text x="270.9" y="16.8">N.º DE PIEZA</text>
<text x="330" y="16.8">DESCRIPCIÓN</text>
<text x="384.4" y="16.8">CANTIDAD</text>
<text x="235.7" y="19.1">ELEMENTO</text>
<text x="246.1" y="25.6">1</text>
<text x="261.1" y="25.6">BaseMotor</text>
<text x="395.1" y="25.6">1</text>
<text x="246.1" y="32.9">2</text>
<text x="261.1" y="32.9">Motor</text>
<text x="325.2" y="32.9">A2212/13T 1000KV</text>
<text x="395.1" y="32.9">1</text>
<text x="246.1" y="40.3">3</text>
<text x="261.1" y="40.3">Brazo</text>
<text x="395.1" y="40.3">1</text>
<text x="246.1" y="47.2">4</text>
<text x="261.1" y="47.2">Eje</text>
<text x="395.1" y="47.2">1</text>
<text x="150.6" y="55.7">4</text>
<text x="163.9" y="55.7">9</text>
<text x="184.7" y="55.7">8</text>
<text x="203.1" y="55.7">5</text>
<text x="246.1" y="54.9">5</text>
<text x="261.1" y="54.9">Potenciometro</text>
<text x="395.1" y="54.9">1</text>
<text x="43.8" y="63.5">7</text>
<text x="246.1" y="62.3">6</text>
<text x="261.1" y="62.3">KP001</text>
<text x="313.2" y="62.3">Chumacera 12mm al interior</text>
<text x="395.1" y="62.3">2</text>
<text x="246.1" y="69.6">7</text>
<text x="261.1" y="69.6">Base</text>
<text x="395.1" y="69.6">1</text>
<text x="246.1" y="76.5">8</text>
<text x="261.1" y="76.5">SoportePote</text>
<text x="395.1" y="76.5">1</text>
<text x="246.1" y="83.8">9</text>
<text x="261.1" y="83.8">SK12</text>
<text x="316" y="83.8">Soporte fijo para eje lineal</text>
<text x="395.1" y="83.8">2</text>
<text x="43.8" y="103.2">6</text>
<text x="182.5" y="231.7">3</text>
<text x="197.9" y="231.7">1</text>
<text x="214.1" y="231.7">2</text>
</g>
<text font-size="4.1" x="21" y="293.7">Producto SOLIDWORKS Educational. Solo para uso en la enseñanza.</text>
</svg>
